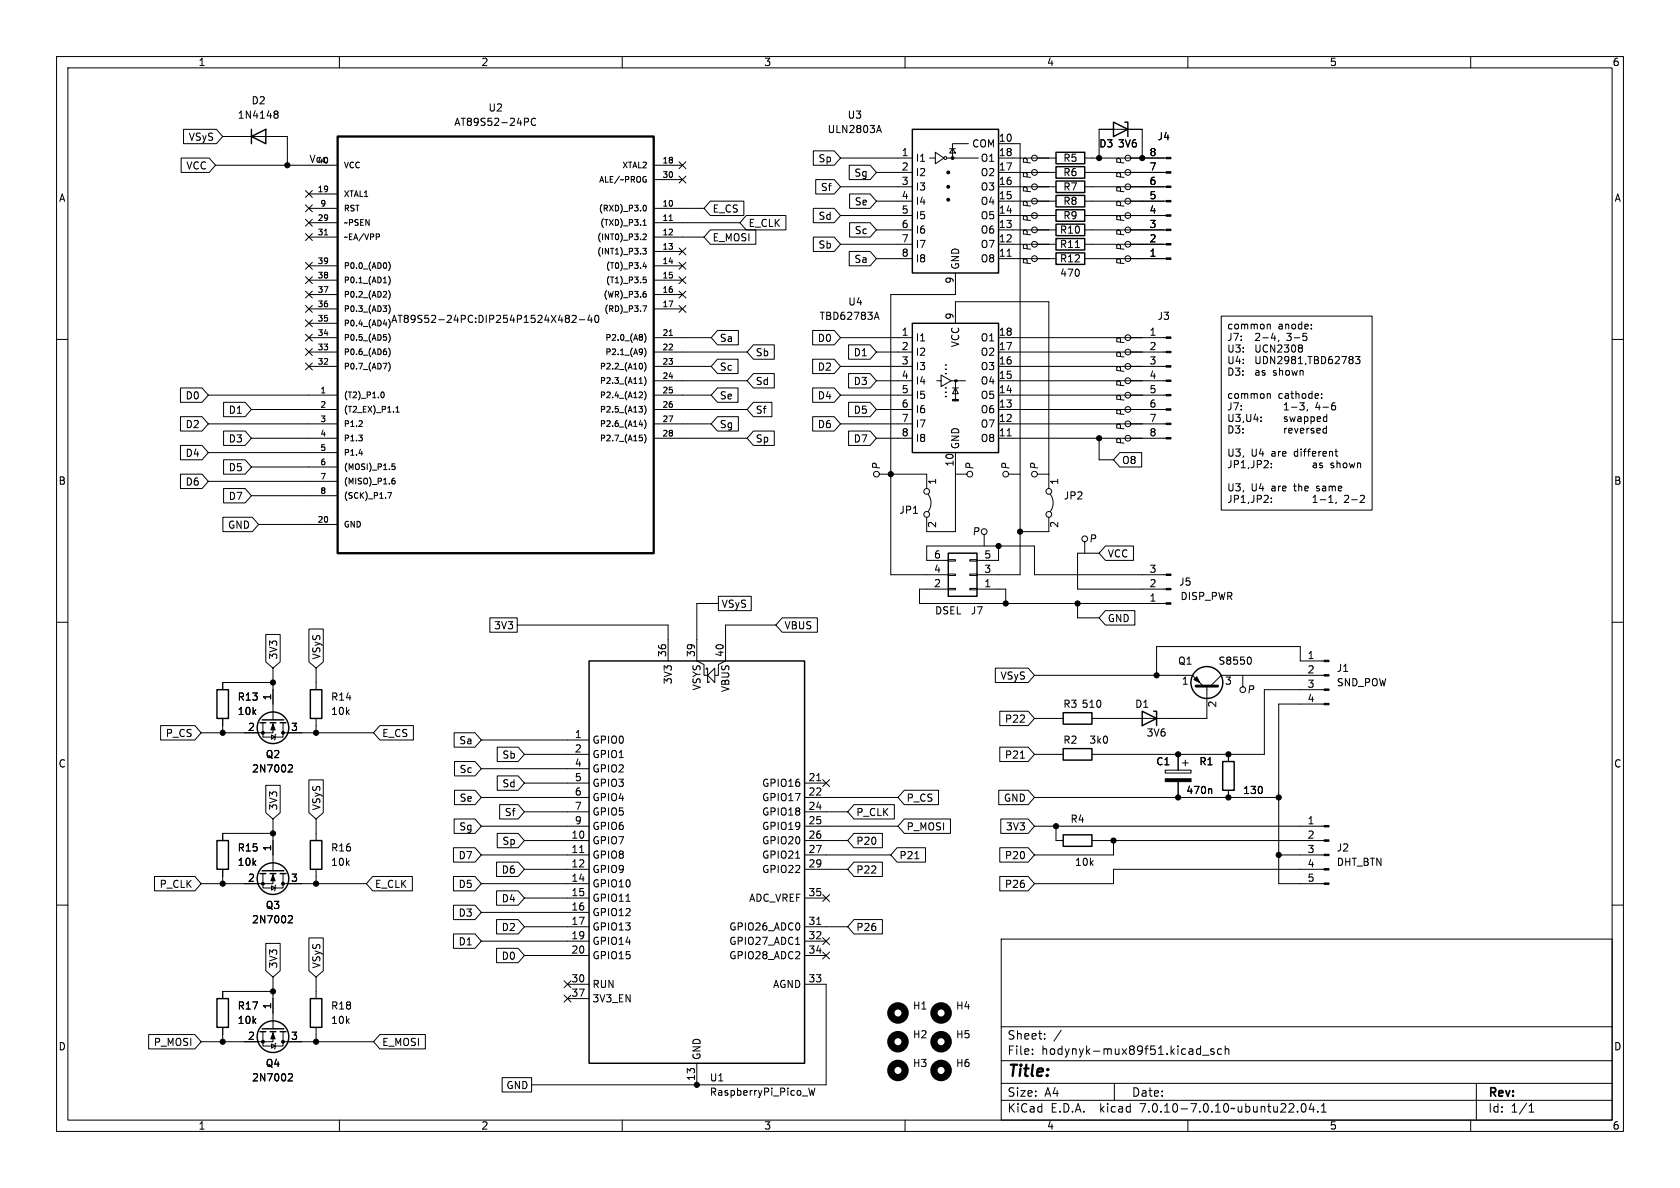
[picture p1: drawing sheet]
<svg xmlns="http://www.w3.org/2000/svg" width="297mm" height="210mm" viewBox="0 0 297 210" stroke-linecap="round" stroke-linejoin="round" font-family="sans-serif">
<g fill="none" stroke="#000" stroke-width=".18">
<path d="M10 10h277v190h-277zM12 12h273v186h-273zM48.6 19.7l.3-.1 .2 .2 .1 .1-.3 .3M60 10v2M110 10v2M160 10v2M210 10v2M260 10v2M32 27.9h5l1.1 1.3-1.1 1.3h-5zM32.4 22.9h5.9l1.1 1.2-1.1 1.3h-5.9zM38.1 29.2h21.6M39.4 24.1h11.4v5.1"/>
<path d="M48.6 20.1l.1 .1M48.7 20.2h.2M48.7 20.2h-.1M48.9 20.2l.3 .2-.1 .4-.2 .1-.3-.1M54 33.7l1.2 1.2M54 36.2l1.2 1.2M54 38.8l1.2 1.2M54.6 36.8h5.1M54.6 39.4h5.1M54.6 34.3h5.1M55.2 33.7l-1.2 1.2M55.2 36.2l-1.2 1.2"/>
<path d="M55.2 38.8l-1.2 1.2M92.7 20.9h.5l.2 .2-.1 .4-.6 .1M94.7 21a.6 .6 0 0 0-.8 .4 .6 .6 0 0 0 .6 .8l.2-.2M113.7 39.8h.6M113.7 39.1l.3-.3v1M113.8 36.4l.1-.1a.54 .54 0 0 1 .4 .5 .54 .54 0 0 1-.4 .5l-.1-.1M114.1 31.8h.2l-.1 .4M115.6 36.8h8.9M115.6 39.4h15.2M115.6 29.2h5M115.6 31.8h5M118.3 39h.6"/>
<path d="M120 31.1l1.3 1.3M120 28.6l1.3 1.2M121.3 31.1l-1.3 1.3M121.3 28.6l-1.3 1.2M125.6 35.6h5.9v2.5h-5.9l-1.1-1.3zM131.9 38.1h7v2.5h-7l-1.1-1.2zM143.8 26.7h3.7l1.1 1.2-1.1 1.3h-3.7zM143.8 36.8h3.7l1.1 1.3-1.1 1.3h-3.7zM144.2 31.7h3.3l1.1 1.3-1.1 1.3h-3.3zM148.6 27.9h12.7M148.6 33h12.7M148.6 38.1h12.7"/>
<path d="M150.1 29.2h3.7l1.1 1.3-1.1 1.3h-3.7zM150.2 39.4h3.6l1.1 1.2-1.1 1.3h-3.6zM150.2 34.3h3.6l1.1 1.3-1.1 1.2h-3.6zM154.9 30.5h6.4M154.9 35.6h6.4M155.1 23.1h.6M155.4 22.2l.4 1.2M164.3 27.9h1.1M165.4 26.9l1.5 1-1.5 1.1zM167.4 27.9h5.6M167.9 26.3h1M168.4 26.3l.5 .8h-1z"/>
<path d="M171.2 25.4h-2.8v2.5M176.5 27.9h10.2M176.5 30.5h10.2M176.5 33h10.2M176.5 35.6h10.2M176.5 38.1h10.2M176.5 25.4h3.8v76.2h-7.6M191.8 27.9h14.3M191.8 30.5h14.3M191.8 33h14.3M191.8 35.6h14.3M191.8 38.1h14.3"/>
<path d="M194.3 27.9v-5h7.6v5M10 60h2M54 46.4l1.2 1.2M54 48.9l1.2 1.2M54 59.1l1.2 1.2M54 54l1.2 1.2M54 56.5l1.2 1.3M54 41.3l1.2 1.2M54 51.5l1.2 1.2M54.6 41.9h5.1M54.6 47h5.1M54.6 49.5h5.1"/>
<path d="M54.6 52.1h5.1M54.6 54.6h5.1M54.6 59.7h5.1M54.6 57.2h5.1M55.2 46.4l-1.2 1.2M55.2 48.9l-1.2 1.2M55.2 59.1l-1.2 1.2M55.2 54l-1.2 1.2M55.2 56.5l-1.2 1.3M55.2 41.3l-1.2 1.2M55.2 51.5l-1.2 1.2M57.3 41.5h.6"/>
<path d="M67 41.5v.3M68.7 46.3a1.16 1.16 0 0 1 0 1.5M68.7 48.8a1.16 1.16 0 0 1 0 1.6M68.7 51.4a1.16 1.16 0 0 1 0 1.5M68.7 53.9a1.18 1.18 0 0 1 0 1.5M68.7 59a1.16 1.16 0 0 1 0 1.5M68.8 57.8l-.1 .2M100.2 55.7h.2l.3 .3-.3 .3M100.2 56.3h.2M100.4 56.3l.3 .2v.3l-.3 .2h-.2M101.1 55.9l.5-.2 .3 .4-.8 .9h.8M102.4 56.5h1"/>
<path d="M104.2 55.7l-.3 .9h.8M104.5 56.2v.8M105.3 55.9l.1-.2a.68 .68 0 0 1 .5 .7 .68 .68 0 0 1-.5 .6l-.1-.1-.2-.4zM113.6 43.9h.7l-.4 .4 .3 .1v.4l-.1 .1-.5-.1M113.6 54.1h.7l-.4 1M113.7 41.5l.4-.1 .2 .2-.7 .8h.7M113.9 51.9l.4 .2-.1 .3-.3 .1M113.9 46.4l-.2 .7h.6M113.9 59a1.16 1.16 0 0 1 0 1.5M114 51.5h.2M114.2 46.8v.7M114.2 49h-.5v.5l.5-.1v.5l-.1 .1-.4-.1"/>
<path d="M115.6 41.9h8.9M115.6 44.5h5M115.6 47h5M115.6 49.5h5M115.6 52.1h5M115.6 54.6h5M115.6 59.7h10.1M118.3 59.3h.6M120 46.4l1.3 1.2M120 43.8l1.3 1.3M120 51.5l1.3 1.2M120 54l1.3 1.2"/>
<path d="M120 48.9l1.3 1.2M121.3 46.4l-1.3 1.2M121.3 43.8l-1.3 1.3M121.3 51.5l-1.3 1.2M121.3 54l-1.3 1.2M121.3 48.9l-1.3 1.2M125.6 40.6h8v2.6h-8l-1.1-1.3zM126.8 58.4h3.7v2.6h-3.7l-1.1-1.3zM143.7 58.4h3.8l1.1 1.3-1.1 1.3h-3.8zM143.8 41.9h3.7l1.1 1.3-1.1 1.3h-3.7zM148.6 43.2h12.7M148.6 59.7h12.7"/>
<path d="M150.1 44.4h3.7l1.1 1.3-1.1 1.3h-3.7zM154.7 56.1h.6M154.9 40.6h6.4M154.9 45.7h6.4M155 55.2l.4 1.3M168.9 48.3v3.8h-11.4v49.5h10.1M168.9 57.2v-3.9h16.5v33.1M176.5 40.6h10.2M176.5 43.2h10.2M176.5 45.7h10.2M176.5 59.7h29.6M178 45.3h.8"/>
<path d="M190.1 43.8h.7M191.8 40.6h14.3M191.8 43.2h14.3M191.8 45.7h14.3M215.9 55.9h26.7v34.3h-26.7zM223.2 59.7h1M224.1 57.4h.4l.1 .8M225.1 58.9l-.3 .9h.7M225.4 59.4v.8M230.4 59.5l.4-.1 .2 .3-.1 .4h-.5M231.8 58v.2M231.8 57.4v.1"/>
<path d="M285 60h2M31.9 68.6h3.8l1.1 1.3-1.1 1.2h-3.8zM31.9 73.7h3.8l1.1 1.2-1.1 1.3h-3.8zM31.9 78.7h3.8l1.1 1.3-1.1 1.3h-3.8zM36.8 69.9h22.9M36.8 74.9h22.9M39.5 76.2h3.8l1.1 1.3-1.1 1.2h-3.8zM39.5 71.1h3.8l1.1 1.3-1.1 1.3h-3.8zM44.4 72.4h15.3M44.4 77.5h15.3M54 61.6l1.2 1.2M54 64.2l1.2 1.2"/>
<path d="M54.6 62.2h5.1M54.6 64.8h5.1M55.2 61.6l-1.2 1.2M55.2 64.2l-1.2 1.2M63.4 75.4h.6M64 74.5v.3M67.4 69.4l.2-.1a.54 .54 0 0 1 .3 .5 .54 .54 0 0 1-.3 .5l-.2-.1M68.7 64.1a1.16 1.16 0 0 1 0 1.5M68.7 61.5a1.16 1.16 0 0 1 0 1.6M70 72.9h.6M70 72.1l.3-.3v1.1M113 71.8h.6l-.4 .4"/>
<path d="M113 67.8h.6M113 75.1h.6M113.1 76.9h.4M113.5 69.3v.4l-.5 .6h.6M113.5 64.3l.1 .3-.1 .5M113.5 72.3l.1 .1-.1 .4M113.5 77.4l.1 .1-.1 .4M113.9 61.5a1.16 1.16 0 0 1 0 1.6M113.9 64.1a1.16 1.16 0 0 1 0 1.5M113.9 66.6a1.16 1.16 0 0 1 0 1.6M113.9 69.2a1.16 1.16 0 0 1 0 1.5M113.9 71.7a1.16 1.16 0 0 1 0 1.5"/>
<path d="M113.9 74.2a1.16 1.16 0 0 1 0 1.6M113.9 76.8a1.16 1.16 0 0 1 0 1.5M115.6 69.9h10.1M115.6 72.4h16.5M115.6 62.2h16.5M115.6 64.8h10.1M115.6 67.3h16.5M115.6 74.9h10.1M115.6 77.5h16.5M126.8 63.5h3.7v2.5h-3.7l-1.1-1.2zM126.8 73.7h3.7v2.5h-3.7l-1.1-1.3zM126.8 68.6h3.7v2.5h-3.7l-1.1-1.2z"/>
<path d="M133.2 71.1h3.3v2.6h-3.3l-1.1-1.3zM133.2 61h3.7v2.5h-3.7l-1.1-1.3zM133.2 66h3.7v2.6h-3.7l-1.1-1.3zM133.2 76.2h3.7v2.5h-3.7l-1.1-1.2zM143.7 73.7h3.8l1.1 1.2-1.1 1.3h-3.8zM143.7 68.6h3.8l1.1 1.3-1.1 1.2h-3.8zM143.7 63.5h3.8l1.1 1.3-1.1 1.2h-3.8zM148.6 69.9h12.7M148.6 64.8h12.7M148.6 74.9h12.7M150 61h3.8l1.1 1.2-1.1 1.3h-3.8zM150 76.2h3.8l1.1 1.3-1.1 1.2h-3.8z"/>
<path d="M150 71.1h3.8l1.1 1.3-1.1 1.3h-3.8zM150 66h3.8l1.1 1.3-1.1 1.3h-3.8zM154.9 72.4h6.4M154.9 62.2h6.4M154.9 67.3h6.4M154.9 77.5h6.4M165.6 67.3h.8v-1l1.7 1-1.7 1v-1M168.1 67.3h2.6M168.4 68.6h1M168.9 68.6l.5 1h-1zM168.9 67.3v3.3M176.5 69.9h29.6"/>
<path d="M176.5 72.4h29.6M176.5 62.2h29.6M176.5 64.8h29.6M176.5 67.3h29.6M176.5 74.9h29.6M176.5 77.5h29.6M178 77.1h.8M194.3 77.5v3.8h2.5M222.5 65.5l.1 .8M222.6 66.3h-.1M222.6 65.8l-.1 .1M223.2 65.5v.4l.4 .1 .1 .2-.2 .1h-.4"/>
<path d="M224.1 69.6h.4l.1 .8M226.1 60.1l-.1 .3M227.1 72.5h.7M227.3 71.4l-.2 .2M227.4 71.2v1.3M227.9 76.5h.5M228.3 72h1M228.4 75.9v.1l-.6 .1M228.9 75.7l.3 .9 .3-.9M229 61.2v.6l-.1 .3-.3 .1-.2-.2M229.5 61.2l.3 .3M229.8 61.5l-.3 .3v.2l.3 .2h.3l.2-.2v-.2l-.3-.3"/>
<path d="M229.8 61.5h.2M229.9 75.9l.1 .6h.4M230.3 61.2l-.3 .3M230.4 75.8l.1 .2-.6 .1M230.6 71.2l-.5 .5 .4 .1v.5l-.2 .2-.5-.2M230.6 73.7v1.2M230.6 73.7h.4l.2 .2-.1 .6h-.5M231 75.7v.9M231.2 72.4l-.2 .2M231.4 75.7l-.4 .3M231.8 73.7h.3l.3 .2-.1 .6h-.5M231.8 73.7v1.2"/>
<path d="M232.3 75.8l-.3-.1-.2 .2v.2l.5 .1v.3h-.5M232.8 76.1l.6-.1-.1-.2-.3-.1-.2 .2 .1 .6h.4M232.9 74.1l.6-.1-.1-.3h-.4l-.1 .1v.7h.5M233.6 69.6v.2M233.6 70.3v.1M234.5 75.8l-.4-.1-.2 .3 .1 .5h.5M234.5 75.3v1.3M234.6 73.7h-.4l-.3 .2 .2 .6h.5M234.6 73.2v1.3M235.5 71.7h.4l.2 .2-.1 .5h-.5M236 71.2l-.4 .1M236 79.8h.5"/>
<path d="M236.2 79.4v1.1l.3 .1M237.2 63h.9l-.6 1.3M238.7 63.6l-.2-.3 .2-.3 .4 .1 .1 .2-.2 .3M238.7 63.6l-.2 .2v.4l.2 .1 .4-.1 .1-.2v-.2l-.2-.2M238.7 63.6h.3M239.6 63h.8l-.4 .5 .4 .1v.6l-.2 .1-.6-.1M31.9 83.8h3.8l1.1 1.3-1.1 1.3h-3.8zM36.8 80h22.9M36.8 85.1h22.9M39.4 91.4h5.2l1.1 1.3-1.1 1.3h-5.2zM39.5 86.4h3.8l1.1 1.2-1.1 1.3h-3.8zM39.5 81.3h3.8l1.1 1.3-1.1 1.2h-3.8z"/>
<path d="M44.4 82.6h15.3M44.4 87.6h15.3M45.7 92.7h14M63.5 80.1h.6M68.5 87.1h.7l-.4 1M69.3 82h.5M69.3 82.4h.4l.2 .2-.1 .4h-.5M69.4 85l.3-.1 .2 .2-.1 .4h-.4M69.8 84.5l-.3 .1-.2 .2M155.4 83.8h8.4v2.6M164.1 87.4a2.54 2.54 0 0 1 0 3M167.6 98.9h1.3v.3h-1.3z"/>
<path d="M167.6 99.1h-3.8v-2.6h19.1v5.1h23.2M168.9 80v14h-5.1v-2.6M168.9 83.8h2M171.4 98.9h1.3v.3h-1.3zM174 94.5v2M176.5 96.5v2.6h-3.8M178.3 83.8h2M183.4 83.8h2M185.4 91.4v2.6h-5.1M185.7 87.4a2.54 2.54 0 0 1 0 3M191.8 95.8v2M194.3 97.8h-3.8v6.3h15.6"/>
<path d="M195.4 96.5h5v2.6h-5l-1.1-1.3zM198 80h3.8v2.6h-3.8l-1.2-1.3zM232.1 88.8h.8M232.1 87.9l.4-.3v1.2M232.2 81.9h.5v.8M232.7 82.1l-.4 .1-.2 .2 .2 .3 .4-.1M233.4 88.3h1M233.8 81.9l-.3-.1-.2 .2v.2l.5 .1v.3h-.5M234.9 88.8h.7M235.2 87.7l-.3 .2M235.3 87.6v1.2M236.2 88.8l-.1 .2"/>
<path d="M240.5 87.6h.5l.2 .3-.8 .9h.8M10 110h2M47 112.2h2.5v4.8l-1.2 1.1-1.3-1.1zM48.3 118.1v9.2M54.6 111.2h2.6v5.8l-1.3 1.1-1.3-1.1zM55.9 118.1v3.8M86.6 109.2h4.8v2.6h-4.8zM91.4 110.5h26.7v6.3M124.8 118.4v-.3h.3v2.6h.2v-.3M125.1 119.4l1.3-1.3v2.6zM127 106.7h-3.8v10.1l1.3 .7v1.9h.6M127 105.4h5.8v2.6h-5.8z"/>
<path d="M137.2 110.5h-8.9v6.3l-1.3 .7v1.9h-.6M138.3 109.2h6.2v2.6h-6.2l-1.1-1.3zM167.6 101.5h1.3v.2h-1.3zM167.6 104h1.3v.3h-1.3zM167.6 104.1h-5v2.6h43.5M171.4 101.5h1.3v.2h-1.3zM171.4 104h1.3v.3h-1.3zM172.7 104.1h5.1v2.6M176 118.1h5.8l1.1 1.3-1.1 1.3h-5.8zM182.9 119.4h27.9l1.9 1.9M190.5 106.7v2.5h3.8M195.4 107.9h5.2v2.6h-5.2l-1.1-1.3z"/>
<path d="M219.7 119.4v2M220.9 116.1a.79 .79 0 0 1 0 1.3M234.1 119.4h-18.2l-1.9 1.9M234.1 116.8h-4.2v-2.5h-25.4v5.1M285 110h2M28.4 128.3h6l1.2 1.2-1.2 1.3h-6zM39.4 127v2.5M46.5 127.8v2.5h3.5v-2.5M47 138.8h2.5v4.9l-1.2 1.1-1.3-1.1zM48 129.9l.6 .4-.6 .4zM48.3 127.8v1.7h-12.7M48.3 120.7h-8.9v1.2"/>
<path d="M48.8 129.8l-.2 .1v.8l-.1 .1M50 129.5h16M51.2 135.2l.4 .1 .1 .3-.8 .9h.8M54.6 137.9h2.6v5.8l-1.3 1.1-1.3-1.1zM55.9 127v2.5M67.2 128.3h5.9v2.5h-5.9l-1.2-1.3zM80.3 129.5h3.7l1.1 1.3-1.1 1.3h-3.7zM80.3 134.6h3.7l1.1 1.3-1.1 1.3h-3.7zM80.3 139.7h3.7l1.1 1.3-1.1 1.2h-3.7zM85.1 130.8h19M85.1 135.9h19M87.9 132.1h3.7l1.1 1.3-1.1 1.2h-3.7z"/>
<path d="M87.9 137.2h3.7l1.1 1.2-1.1 1.3h-3.7zM92.7 133.4h11.4M92.7 138.4h11.4M142.2 138.4h3.8M144.4 138h.7M145.4 137.8l1.3 1.2M146.7 137.8l-1.3 1.2M159.9 139.7h6v2.5h-6l-1.2-1.2zM176.6 139.7h5.2l1.1 1.3-1.1 1.2h-5.2zM176.7 132.1h5.1l1.1 1.3-1.1 1.2h-5.1zM176.7 125.7h5.1l1.1 1.3-1.1 1.3h-5.1zM180.4 134h.7"/>
<path d="M182.9 133.4h5.1M182.9 127h5.1M206 136.1h4.6v.6h-4.6zM208.3 133.4v2.7M208.3 138.2v2.8M209 134.9h1.1M209.5 134.4v1M213.4 121.3v5.7h-20.4M214 139.4l.2 .2v.7M217.2 133.4v1.2M217.2 139.7v1.3M234.1 124.5h-8v31.7h8"/>
<path d="M234.1 121.9h-10.6v11.5h-30.5M10 160h2M27.3 154.9h7.1l1.2 1.3-1.2 1.3h-7.1zM39.4 153.7v2.5M46.5 154.4v2.6h3.5v-2.6M48 156.6l.6 .4-.6 .4zM48.3 154.4v1.8h-12.7M48.3 147.3h-8.9v1.3M48.3 144.8v9.1M48.8 156.5l-.2 .1v.8l-.1 .1M50 156.2h14.8M55.9 144.8v3.8"/>
<path d="M55.9 153.7v2.5M65.9 154.9h7v2.6h-7l-1.1-1.3zM80.2 154.9h3.8l1.1 1.3-1.1 1.3h-3.8zM80.2 149.9h3.8l1.1 1.2-1.1 1.3h-3.8zM80.3 144.8h3.7l1.1 1.3-1.1 1.2h-3.7zM85.1 151.1h19M85.1 156.2h19M85.1 141h19M85.1 146.1h19M87.8 157.5h3.8l1.1 1.3-1.1 1.2h-3.8zM87.8 152.4h3.8l1.1 1.3-1.1 1.2h-3.8zM87.9 147.3h3.7l1.1 1.3-1.1 1.3h-3.7z"/>
<path d="M88.3 142.2h3.3l1.1 1.3-1.1 1.3h-3.3zM92.7 148.6h11.4M92.7 153.7h11.4M92.7 158.8h11.4M92.7 143.5h11.4M102.5 150.7h.7M110.7 159.3h.7M140.7 151.7h.7M142.2 148.6h7.7M142.2 151.1h15.3M142.2 153.7h7.7M142.2 158.8h3.8"/>
<path d="M142.2 141h16.5M142.2 143.5h7.7M142.2 146.1h16.5M145.4 158.1l1.3 1.3M146.7 158.1l-1.3 1.3M151 152.4h5v2.5h-5l-1.1-1.2zM151 147.3h5v2.6h-5l-1.1-1.3zM151 142.2h7.1v2.6h-7.1l-1.1-1.3zM158.6 149.9h5v2.5h-5l-1.1-1.3zM159.9 144.8h8.1v2.5h-8.1l-1.2-1.2zM161.7 151.8h.8M176.7 154.9h5.1l1.1 1.3-1.1 1.3h-5.1z"/>
<path d="M176.7 149.9h5.1l1.1 1.2-1.1 1.3h-5.1zM176.9 144.8h4.9l1.1 1.3-1.1 1.2h-4.9zM182.9 141h43.2M182.9 146.1h51.2M186.7 146.1v2.5h1.3M193 148.6h41.1M196.8 148.6v2.5h-13.9M226.1 151.1h8M234.1 153.7h-37.3v2.5h-13.9M285 160h2M47 166.8h2.5v4.8l-1.2 1.1-1.3-1.1zM48.3 175.3h-8.9v1.2"/>
<path d="M48.3 172.7v9.2M51.2 161.9h.4l.1 .3-.8 .9h.8M54.6 165.8h2.6v5.8l-1.3 1.1-1.3-1.1zM55.9 172.7v3.8M80.2 165.1h3.8l1.1 1.3-1.1 1.2h-3.8zM80.2 160h3.8l1.1 1.3-1.1 1.3h-3.8zM85.1 161.3h19M85.1 166.4h19M87.8 167.6h3.8l1.1 1.3-1.1 1.3h-3.8zM87.8 162.6h3.8l1.1 1.2-1.1 1.3h-3.8zM92.7 163.8h11.4M92.7 168.9h11.4"/>
<path d="M99.7 173.4l1.2 1.2M99.7 175.9l1.2 1.2M100.3 174h3.8M100.3 176.5h3.8M100.9 173.4l-1.2 1.2M100.9 175.9l-1.2 1.2M140.7 166.9h.7M142.2 163.8h7.7M142.2 166.4h3.8M142.2 168.9h3.8M142.2 174h3.8v17.8h-52M144.4 163.4h.7"/>
<path d="M145.4 168.3l1.3 1.2M145.4 165.8l1.3 1.2M146.7 168.3l-1.3 1.2M146.7 165.8l-1.3 1.2M151 162.6h5v2.5h-5l-1.1-1.3zM177 166h108v32h-108zM26.3 182.9h8.1l1.2 1.3-1.2 1.2h-8.1zM39.4 181.6v2.6M46.5 182.4v2.5h3.5v-2.5M48 184.5l.6 .4-.6 .4zM48.3 182.4v1.8h-12.7M48.8 184.4l-.2 .1v.8l-.1 .1"/>
<path d="M50 184.2h16M51.2 189.8l.4 .1 .1 .3-.8 .9h.8M55.9 181.6v2.6M60 198v2M67.2 182.9h8v2.5h-8l-1.2-1.2zM88.8 190.5h5.2v2.5h-5.2zM110 198v2M123.2 188v3.8M143 192.3l.3 1.3 .2-.9 .3 .9 .3-1.3M160 198v2M177 194.5h108M177 191.5h108"/>
<path d="M177 187.5h108M177 181.5h108M182.5 186.3v.1M182.5 185.5v.1M184.7 183.6v.1M184.7 182.8v.1M187.6 182.1l-1.3 2M197 191.5v3M210 198v2M212.1 185.4l.1 .1M212.2 184.9v1.5M212.2 186.3l-.1 .1"/>
<path d="M212.6 186.5h1.1M214.6 185.5l-.4-.1-.2 .2 .1 .2 .5 .2v.3h-.6M216 185.5l-.5-.1-.3 .3v.4l.2 .2h.6M216.6 185.5l.2-.1 .4 .1v.9M216.6 184.9v1.5M229.4 196.5v.1M230.2 195.2l.2-.1a.81 .81 0 0 1 .6 .6 .81 .81 0 0 1-.3 .8l-.2 .1a.81 .81 0 0 1-.3-1.4zM231.8 195l-.3 1.1h.9M232.2 195.6v1M233 196.5v.1M233.6 196.6h.9M233.6 195.5l.4-.4v1.5"/>
<path d="M260 198v2M261 191.5v6.5M270.3 196.6h.9M270.3 195.5l.4-.4v1.5"/>
<circle cx="167.1" cy="27.9" r=".25"/>
<circle cx="182.9" cy="30.5" r=".51"/>
<circle cx="182.9" cy="27.9" r=".51"/>
<circle cx="182.9" cy="35.6" r=".51"/>
<circle cx="182.9" cy="33" r=".51"/>
<circle cx="182.9" cy="38.1" r=".51"/>
<circle cx="199.4" cy="30.5" r=".51"/>
<circle cx="199.4" cy="33" r=".51"/>
<circle cx="199.4" cy="35.6" r=".51"/>
<circle cx="199.4" cy="38.1" r=".51"/>
<circle cx="199.4" cy="27.9" r=".51"/>
<circle cx="182.9" cy="43.2" r=".51"/>
<circle cx="182.9" cy="40.6" r=".51"/>
<circle cx="182.9" cy="45.7" r=".51"/>
<circle cx="199.4" cy="40.6" r=".51"/>
<circle cx="199.4" cy="43.2" r=".51"/>
<circle cx="199.4" cy="59.7" r=".51"/>
<circle cx="199.4" cy="45.7" r=".51"/>
<circle cx="199.4" cy="64.8" r=".51"/>
<circle cx="199.4" cy="69.9" r=".51"/>
<circle cx="199.4" cy="62.2" r=".51"/>
<circle cx="199.4" cy="74.9" r=".51"/>
<circle cx="199.4" cy="67.3" r=".51"/>
<circle cx="199.4" cy="77.5" r=".51"/>
<circle cx="199.4" cy="72.4" r=".51"/>
<circle cx="154.9" cy="83.8" r=".51"/>
<circle cx="163.8" cy="90.9" r=".51"/>
<circle cx="163.8" cy="86.9" r=".51"/>
<circle cx="171.5" cy="83.8" r=".51"/>
<circle cx="174" cy="94" r=".51"/>
<circle cx="177.8" cy="83.8" r=".51"/>
<circle cx="182.9" cy="83.8" r=".51"/>
<circle cx="185.4" cy="90.9" r=".51"/>
<circle cx="185.4" cy="86.9" r=".51"/>
<circle cx="191.8" cy="95.3" r=".51"/>
<circle cx="219.7" cy="121.9" r=".51"/>
</g>
<path d="M211.5 121.3h3.8z" fill="#000" stroke="#000" stroke-width=".51"/>
<g fill="#000" stroke="#000" stroke-width=".18">
<path d="M206.1 27.8h.9v.3h-.9zM206.1 30.4h.9v.2h-.9zM206.1 32.9h.9v.2h-.9zM206.1 35.4h.9v.3h-.9zM206.1 38h.9v.2h-.9zM206.1 40.5h.9v.3h-.9zM206.1 43.1h.9v.2h-.9zM206.1 45.6h.9v.2h-.9zM206.1 59.6h.9v.2h-.9zM168.4 70.6h1v.3h-1zM206.1 77.3h.9v.3h-.9zM206.1 74.8h.9v.3h-.9z"/>
<path d="M206.1 72.3h.9v.2h-.9zM206.1 69.7h.9v.3h-.9zM206.1 67.2h.9v.2h-.9zM206.1 64.6h.9v.3h-.9zM206.1 62.1h.9v.3h-.9zM206.1 101.5h.9v.2h-.9zM206.1 104h.9v.3h-.9zM206.1 106.6h.9v.2h-.9zM234.1 119.3h.8v.2h-.8zM234.1 116.7h.8v.3h-.8zM48.3 128l.3 1h-.7zM206 137.7h4.6v.5h-4.6z"/>
<path d="M211.1 120.1l.5-.5 .5 1.1zM234.1 124.3h.8v.3h-.8zM234.1 121.8h.8v.2h-.8zM48.3 154.7l.3 1h-.7zM234.1 156.1h.8v.2h-.8zM234.1 153.5h.8v.3h-.8zM234.1 151h.8v.3h-.8zM234.1 148.5h.8v.2h-.8zM234.1 145.9h.8v.3h-.8zM48.3 182.6l.3 1h-.7z"/>
<circle cx="50.8" cy="29.2" r=".46"/>
<circle cx="167.6" cy="35.3" r=".25"/>
<circle cx="167.6" cy="33" r=".25"/>
<circle cx="167.6" cy="30.5" r=".25"/>
<circle cx="168.4" cy="27.9" r=".25"/>
<circle cx="194.3" cy="27.9" r=".46"/>
<circle cx="201.9" cy="27.9" r=".46"/>
<circle cx="194.3" cy="77.5" r=".46"/>
<circle cx="157.5" cy="83.8" r=".46"/>
<circle cx="176.5" cy="96.5" r=".46"/>
<circle cx="180.3" cy="94" r=".46"/>
<circle cx="177.8" cy="106.7" r=".46"/>
<circle cx="190.5" cy="106.7" r=".46"/>
<circle cx="204.5" cy="119.4" r=".46"/>
<circle cx="39.4" cy="129.5" r=".46"/>
<circle cx="46.5" cy="129.5" r=".25"/>
<circle cx="48.3" cy="120.7" r=".46"/>
<circle cx="50" cy="129.5" r=".25"/>
<circle cx="55.9" cy="129.5" r=".46"/>
<circle cx="208.3" cy="133.4" r=".46"/>
<circle cx="217.2" cy="133.4" r=".46"/>
<circle cx="39.4" cy="156.2" r=".46"/>
<circle cx="46.5" cy="156.2" r=".25"/>
<circle cx="48.3" cy="147.3" r=".46"/>
<circle cx="50" cy="156.2" r=".25"/>
<circle cx="55.9" cy="156.2" r=".46"/>
<circle cx="186.7" cy="146.1" r=".46"/>
<circle cx="196.8" cy="148.6" r=".46"/>
<circle cx="208.3" cy="141" r=".46"/>
<circle cx="217.2" cy="141" r=".46"/>
<circle cx="226.1" cy="151.1" r=".46"/>
<circle cx="226.1" cy="141" r=".46"/>
<circle cx="48.3" cy="175.3" r=".46"/>
<circle cx="39.4" cy="184.2" r=".46"/>
<circle cx="46.5" cy="184.1" r=".25"/>
<circle cx="50" cy="184.1" r=".25"/>
<circle cx="55.9" cy="184.2" r=".46"/>
<circle cx="123.2" cy="191.8" r=".46"/>
</g>
<g fill="none" stroke="#000" stroke-width=".25">
<path d="M44.4 24.1l2.6-1.2v2.5zM44.4 22.9v2.5M161.3 22.9h15.2v25.4h-15.2zM186.7 39.6h5.1v2.1h-5.1zM186.7 34.5h5.1v2.1h-5.1zM186.7 32h5.1v2h-5.1zM186.7 37.1h5.1v2h-5.1zM186.7 26.9h5.1v2.1h-5.1zM186.7 29.5h5.1v2h-5.1zM196.8 21.6l2.6 1.3-2.6 1.2zM198.9 21.6h.5v2.5M161.3 57.2h15.2v22.8h-15.2z"/>
<path d="M186.7 44.7h5.1v2h-5.1zM186.7 42.2h5.1v2h-5.1zM167.1 70.1h.1M167.1 69.3h.1M167.1 68.6h.1M167.1 66h.1M167.1 65.3h.1M167.1 64.5h.1M167.6 97.8h5.1v7.6h-5.1zM104.1 116.8h38.1v71.2h-38.1zM38.4 121.9h2v5.1h-2zM46 127.8h1"/>
<path d="M46.4 127.3h3.8M47.8 127.8h1M49.5 127.8h1M54.9 121.9h2v5.1h-2zM188 126h5v2h-5zM188 132.3h5v2.1h-5zM201.9 125.7l2.6 1.3-2.6 1.3zM204 125.7h.5v2.6M216.2 134.6h2v5.1h-2zM38.4 148.6h2v5.1h-2zM46 154.4h1M46.4 153.9h3.8"/>
<path d="M47.8 154.4h1M49.5 154.4h1M54.9 148.6h2v5.1h-2zM188 147.6h5v2h-5zM38.4 176.5h2v5.1h-2zM54.9 176.5h2v5.1h-2zM46 182.4h1M46.4 181.9h3.8M47.8 182.4h1M49.5 182.4h1"/>
<circle cx="48.3" cy="128.7" r="2.79"/>
<circle cx="213.4" cy="120.6" r="2.82"/>
<circle cx="48.3" cy="155.3" r="2.79"/>
<circle cx="48.3" cy="183.3" r="2.79"/>
</g>
<g fill="none" stroke="#000" stroke-width="1.3">
<circle cx="158.7" cy="179.1" r="1.27"/>
<circle cx="166.4" cy="179.1" r="1.27"/>
<circle cx="158.7" cy="189.2" r="1.27"/>
<circle cx="158.7" cy="184.1" r="1.27"/>
<circle cx="166.4" cy="189.2" r="1.27"/>
<circle cx="166.4" cy="184.1" r="1.27"/>
</g>
<path d="M59.7 24.1h55.9v73.7h-55.9z" fill="none" stroke="#000" stroke-width=".41"/>
<circle cx="168.9" cy="67.3" r=".25" fill="#000"/>
<text font-size="2.8" x="178" y="190.9">Title:</text>
<g font-size="2.1">
<text x="178" y="184">Sheet:</text>
<text x="178" y="186.7">File:</text>
<text x="184.1" y="186.7">hodynyk-mux89f51.kicad_sch</text>
<text x="178" y="196.9">KiCad</text>
<text x="178" y="194.1">Size:</text>
<text x="184.7" y="194.1">A4</text>
<text x="185.7" y="196.9">E.D.A.</text>
<text x="194.6" y="196.9">kicad</text>
<text x="200" y="194.1">Date:</text>
<text x="201.8" y="196.9">7.0.10-7.0.10~ubuntu22.04.1</text>
<text x="263" y="194.3">Rev:</text>
<text x="263" y="196.9">Id:</text>
<text x="267.1" y="196.9">1/1</text>
</g>
<g font-size="1.8">
<text x="35" y="11.9">1</text>
<text x="85" y="11.9">2</text>
<text x="135" y="11.9">3</text>
<text x="185" y="11.9">4</text>
<text x="235" y="11.9">5</text>
<text x="285" y="11.9">6</text>
<text x="41.9" y="21.2">1N4148</text>
<text x="44.4" y="18.6">D2</text>
<text x="80.2" y="22.5">AT89S52-24PC</text>
<text x="86.3" y="19.9">U2</text>
<text x="146.2" y="23.7">ULN2803A</text>
<text x="149.8" y="21.2">U3</text>
<text x="33.3" y="25.1">VSyS</text>
<text x="54.6" y="28.9">Vcc</text>
<text x="144.6" y="28.9">Sp</text>
<text x="159.3" y="27.7">1</text>
<text x="161.8" y="28.8">I1</text>
<text x="171.8" y="26.3">COM</text>
<text x="173.3" y="28.8">O1</text>
<text x="176.5" y="25.1">10</text>
<text x="176.5" y="27.7">18</text>
<text x="182.5" y="29.2" transform="rotate(-90 182.5 29.2)">P</text>
<text x="187.9" y="28.8">R5</text>
<text x="194.2" y="26.3">D3</text>
<text x="197.5" y="26.3">3V6</text>
<text x="199" y="29.2" transform="rotate(-90 199 29.2)">P</text>
<text x="203.1" y="27.7">8</text>
<text x="204.5" y="25">J4</text>
<text x="10.3" y="35.9">A</text>
<text x="32.8" y="30.2">VCC</text>
<text x="145" y="34">Sf</text>
<text x="150.9" y="31.4">Sg</text>
<text x="159.3" y="30.2">2</text>
<text x="159.3" y="32.8">3</text>
<text x="159.3" y="35.3">4</text>
<text x="161.8" y="31.3">I2</text>
<text x="161.8" y="33.9">I3</text>
<text x="173.3" y="33.9">O3</text>
<text x="173.3" y="31.3">O2</text>
<text x="176.5" y="35.3">15</text>
<text x="176.5" y="32.8">16</text>
<text x="176.5" y="30.2">17</text>
<text x="182.5" y="34.3" transform="rotate(-90 182.5 34.3)">P</text>
<text x="182.5" y="31.8" transform="rotate(-90 182.5 31.8)">P</text>
<text x="187.9" y="33.9">R7</text>
<text x="187.9" y="31.3">R6</text>
<text x="199" y="34.3" transform="rotate(-90 199 34.3)">P</text>
<text x="199" y="31.8" transform="rotate(-90 199 31.8)">P</text>
<text x="203.1" y="35.3">5</text>
<text x="203.1" y="32.8">6</text>
<text x="203.1" y="30.2">7</text>
<text x="285.3" y="35.9">A</text>
<text x="125.9" y="37.8">E_CS</text>
<text x="132.2" y="40.3">E_CLK</text>
<text x="144.6" y="39.1">Sd</text>
<text x="151" y="41.6">Sc</text>
<text x="151" y="36.5">Se</text>
<text x="159.3" y="37.8">5</text>
<text x="159.3" y="40.4">6</text>
<text x="161.8" y="36.4">I4</text>
<text x="161.8" y="39">I5</text>
<text x="161.8" y="41.5">I6</text>
<text x="173.3" y="41.5">O6</text>
<text x="173.3" y="39">O5</text>
<text x="173.3" y="36.4">O4</text>
<text x="176.5" y="40.4">13</text>
<text x="176.5" y="37.8">14</text>
<text x="182.5" y="41.9" transform="rotate(-90 182.5 41.9)">P</text>
<text x="182.5" y="39.4" transform="rotate(-90 182.5 39.4)">P</text>
<text x="182.5" y="36.8" transform="rotate(-90 182.5 36.8)">P</text>
<text x="187.3" y="41.5">R10</text>
<text x="187.9" y="36.4">R8</text>
<text x="187.9" y="39">R9</text>
<text x="199" y="41.9" transform="rotate(-90 199 41.9)">P</text>
<text x="199" y="39.4" transform="rotate(-90 199 39.4)">P</text>
<text x="199" y="36.8" transform="rotate(-90 199 36.8)">P</text>
<text x="203.1" y="40.4">3</text>
<text x="203.1" y="37.8">4</text>
<text x="125.9" y="42.9">E_MOSI</text>
<text x="144.6" y="44.1">Sb</text>
<text x="150.9" y="46.7">Sa</text>
<text x="159.3" y="42.9">7</text>
<text x="159.3" y="45.5">8</text>
<text x="161.8" y="44">I7</text>
<text x="161.8" y="46.6">I8</text>
<text x="169.8" y="47.8" transform="rotate(-90 169.8 47.8)">GND</text>
<text x="173.3" y="46.6">O8</text>
<text x="173.3" y="44">O7</text>
<text x="176.5" y="45.5">11</text>
<text x="176.5" y="42.9">12</text>
<text x="182.5" y="47" transform="rotate(-90 182.5 47)">P</text>
<text x="182.5" y="44.5" transform="rotate(-90 182.5 44.5)">P</text>
<text x="187.3" y="46.6">R12</text>
<text x="187.3" y="44">R11</text>
<text x="199" y="47" transform="rotate(-90 199 47)">P</text>
<text x="199" y="44.5" transform="rotate(-90 199 44.5)">P</text>
<text x="203.1" y="45.5">1</text>
<text x="203.1" y="42.9">2</text>
<text x="168.7" y="50.2" transform="rotate(-90 168.7 50.2)">9</text>
<text x="187.3" y="49.1">470</text>
<text x="69.1" y="57.3">AT89S52-24PC:DIP254P1524X482-40</text>
<text x="144.8" y="56.7">TBD62783A</text>
<text x="149.9" y="54.2">U4</text>
<text x="159.3" y="59.4">1</text>
<text x="168.7" y="56.6" transform="rotate(-90 168.7 56.6)">9</text>
<text x="176.5" y="59.4">18</text>
<text x="203.1" y="59.4">1</text>
<text x="204.5" y="56.7">J3</text>
<text x="216.9" y="58.6">common</text>
<text x="225.9" y="58.6">anode:</text>
<text x="127.2" y="65.7">Sc</text>
<text x="127.2" y="60.6">Sa</text>
<text x="133.5" y="63.2">Sb</text>
<text x="144.5" y="65.7">D2</text>
<text x="144.5" y="60.6">D0</text>
<text x="150.8" y="63.2">D1</text>
<text x="159.3" y="62">2</text>
<text x="159.3" y="64.5">3</text>
<text x="161.8" y="60.6">I1</text>
<text x="161.8" y="63.1">I2</text>
<text x="161.8" y="65.6">I3</text>
<text x="169.8" y="61.5" transform="rotate(-90 169.8 61.5)">VCC</text>
<text x="173.3" y="65.6">O3</text>
<text x="173.3" y="63.1">O2</text>
<text x="173.3" y="60.6">O1</text>
<text x="176.5" y="64.5">16</text>
<text x="176.5" y="62">17</text>
<text x="199" y="63.5" transform="rotate(-90 199 63.5)">P</text>
<text x="199" y="61" transform="rotate(-90 199 61)">P</text>
<text x="203.1" y="62">2</text>
<text x="203.1" y="64.5">3</text>
<text x="216.9" y="60.6">J7: 2-4,</text>
<text x="216.9" y="62.6">U3: UCN2308</text>
<text x="216.9" y="64.7">U4: UDN2981,TBD62783</text>
<text x="227.4" y="60.6">3-5</text>
<text x="32.7" y="70.8">D0</text>
<text x="127.2" y="70.8">Se</text>
<text x="133.5" y="68.3">Sd</text>
<text x="144.5" y="70.8">D4</text>
<text x="150.8" y="68.3">D3</text>
<text x="159.3" y="67.1">4</text>
<text x="159.3" y="69.6">5</text>
<text x="161.8" y="68.2">I4</text>
<text x="161.8" y="70.7">I5</text>
<text x="173.3" y="70.7">O5</text>
<text x="173.3" y="68.2">O4</text>
<text x="176.5" y="69.6">14</text>
<text x="176.5" y="67.1">15</text>
<text x="199" y="71.1" transform="rotate(-90 199 71.1)">P</text>
<text x="199" y="68.6" transform="rotate(-90 199 68.6)">P</text>
<text x="199" y="66" transform="rotate(-90 199 66)">P</text>
<text x="203.1" y="67.1">4</text>
<text x="203.1" y="69.6">5</text>
<text x="216.9" y="66.7">D3: as</text>
<text x="216.9" y="70.8">common</text>
<text x="225" y="66.7">shown</text>
<text x="225.9" y="70.8">cathode:</text>
<text x="32.7" y="75.9">D2</text>
<text x="40.3" y="73.3">D1</text>
<text x="127.2" y="75.9">Sg</text>
<text x="133.5" y="73.3">Sf</text>
<text x="144.5" y="75.9">D6</text>
<text x="150.8" y="73.3">D5</text>
<text x="159.3" y="72.1">6</text>
<text x="159.3" y="74.7">7</text>
<text x="159.3" y="77.2">8</text>
<text x="161.8" y="73.3">I6</text>
<text x="161.8" y="75.8">I7</text>
<text x="173.3" y="75.8">O7</text>
<text x="173.3" y="73.3">O6</text>
<text x="176.5" y="77.2">11</text>
<text x="176.5" y="74.7">12</text>
<text x="176.5" y="72.1">13</text>
<text x="199" y="76.2" transform="rotate(-90 199 76.2)">P</text>
<text x="199" y="73.7" transform="rotate(-90 199 73.7)">P</text>
<text x="203.1" y="72.1">6</text>
<text x="203.1" y="74.7">7</text>
<text x="203.1" y="77.2">8</text>
<text x="216.9" y="72.9">J7: 1-3,</text>
<text x="216.9" y="74.9">U3,U4: swapped</text>
<text x="216.9" y="77">D3: reversed</text>
<text x="232.5" y="72.9">4-6</text>
<text x="32.7" y="81">D4</text>
<text x="40.3" y="83.5">D5</text>
<text x="40.3" y="78.4">D3</text>
<text x="133.5" y="78.4">Sp</text>
<text x="150.8" y="78.4">D7</text>
<text x="155.8" y="83.1" transform="rotate(-90 155.8 83.1)">P</text>
<text x="161.8" y="78.3">I8</text>
<text x="168.7" y="82.6" transform="rotate(-90 168.7 82.6)">10</text>
<text x="169.8" y="79.5" transform="rotate(-90 169.8 79.5)">GND</text>
<text x="172.3" y="83.1" transform="rotate(-90 172.3 83.1)">P</text>
<text x="173.3" y="78.3">O8</text>
<text x="178.7" y="83.1" transform="rotate(-90 178.7 83.1)">P</text>
<text x="183.7" y="83.1" transform="rotate(-90 183.7 83.1)">P</text>
<text x="198.3" y="82.2">O8</text>
<text x="199" y="78.7" transform="rotate(-90 199 78.7)">P</text>
<text x="216.9" y="81.1">U3,</text>
<text x="216.9" y="83.1">JP1,JP2: as</text>
<text x="221.2" y="81.1">U4</text>
<text x="224.9" y="81.1">are</text>
<text x="229.1" y="81.1">different</text>
<text x="235.1" y="83.1">shown</text>
<text x="10.3" y="85.9">B</text>
<text x="32.7" y="86">D6</text>
<text x="40.3" y="88.6">D7</text>
<text x="165.8" y="85.8" transform="rotate(-90 165.8 85.8)">1</text>
<text x="187.4" y="85.8" transform="rotate(-90 187.4 85.8)">1</text>
<text x="188" y="88.5">JP2</text>
<text x="216.9" y="87.2">U3,</text>
<text x="216.9" y="89.2">JP1,JP2: 1-1,</text>
<text x="221.2" y="87.2">U4</text>
<text x="224.9" y="87.2">are</text>
<text x="229.1" y="87.2">the</text>
<text x="233.2" y="87.2">same</text>
<text x="237.6" y="89.2">2-2</text>
<text x="285.3" y="85.9">B</text>
<text x="40.2" y="93.7">GND</text>
<text x="158.9" y="91">JP1</text>
<text x="165.8" y="93.4" transform="rotate(-90 165.8 93.4)">2</text>
<text x="171.8" y="94.8">P</text>
<text x="187.4" y="93.4" transform="rotate(-90 187.4 93.4)">2</text>
<text x="165" y="101.3">4</text>
<text x="165" y="98.8">6</text>
<text x="173.9" y="101.3">3</text>
<text x="173.9" y="98.8">5</text>
<text x="192.5" y="96.1">P</text>
<text x="195.7" y="98.7">VCC</text>
<text x="203.1" y="101.3">3</text>
<text x="127.5" y="107.6">VSyS</text>
<text x="165" y="103.9">2</text>
<text x="173.9" y="103.9">1</text>
<text x="203.1" y="106.4">1</text>
<text x="203.1" y="103.9">2</text>
<text x="208.4" y="103.7">J5</text>
<text x="208.6" y="106.3">DISP_PWR</text>
<text x="87.3" y="111.4">3V3</text>
<text x="138.6" y="111.4">VBUS</text>
<text x="165.2" y="108.8">DSEL</text>
<text x="171.5" y="108.8">J7</text>
<text x="195.7" y="110.2">GND</text>
<text x="49.2" y="116.7" transform="rotate(-90 49.2 116.7)">3V3</text>
<text x="56.8" y="116.7" transform="rotate(-90 56.8 116.7)">VSyS</text>
<text x="117.9" y="116.2" transform="rotate(-90 117.9 116.2)">36</text>
<text x="122.9" y="116.2" transform="rotate(-90 122.9 116.2)">39</text>
<text x="128" y="116.2" transform="rotate(-90 128 116.2)">40</text>
<text x="208.2" y="117.7">Q1</text>
<text x="215.3" y="117.7">S8550</text>
<text x="231.1" y="116.6">1</text>
<text x="231.1" y="119.1">2</text>
<text x="236.2" y="119">J1</text>
<text x="41.9" y="124.1">R13</text>
<text x="48" y="123.9" transform="rotate(-90 48 123.9)">1</text>
<text x="58.4" y="124.1">R14</text>
<text x="119" y="121.1" transform="rotate(-90 119 121.1)">3V3</text>
<text x="124.1" y="122.1" transform="rotate(-90 124.1 122.1)">VSYS</text>
<text x="129.1" y="122.4" transform="rotate(-90 129.1 122.4)">VBUS</text>
<text x="176.8" y="120.3">VSyS</text>
<text x="187.9" y="125.3">R3</text>
<text x="191.1" y="125.3">510</text>
<text x="200.6" y="125.3">D1</text>
<text x="208.8" y="121.4">1</text>
<text x="215.3" y="125.2" transform="rotate(-90 215.3 125.2)">2</text>
<text x="216.5" y="121.4">3</text>
<text x="220.4" y="122.8">P</text>
<text x="231.1" y="121.7">3</text>
<text x="231.1" y="124.2">4</text>
<text x="236.2" y="121.5">SND_POW</text>
<text x="29.2" y="130.5">P_CS</text>
<text x="41.9" y="126.6">10k</text>
<text x="43.7" y="129.3">2</text>
<text x="51.4" y="129.3">3</text>
<text x="58.4" y="126.6">10k</text>
<text x="67.5" y="130.5">E_CS</text>
<text x="81.1" y="131.8">Sa</text>
<text x="101.5" y="130.6">1</text>
<text x="104.6" y="131.7">GPIO0</text>
<text x="177.6" y="128">P22</text>
<text x="187.9" y="131.7">R2</text>
<text x="192.5" y="131.7">3k0</text>
<text x="202.6" y="130.4">3V6</text>
<text x="10.3" y="135.9">C</text>
<text x="44.5" y="136.8">2N7002</text>
<text x="46.9" y="134.2">Q2</text>
<text x="81.2" y="136.8">Sc</text>
<text x="88.7" y="134.3">Sb</text>
<text x="101.5" y="133.1">2</text>
<text x="101.5" y="135.6">4</text>
<text x="104.6" y="134.2">GPIO1</text>
<text x="104.6" y="136.8">GPIO2</text>
<text x="177.6" y="134.3">P21</text>
<text x="204.3" y="135.5">C1</text>
<text x="211.9" y="135.5">R1</text>
<text x="285.3" y="135.9">C</text>
<text x="49.2" y="143.4" transform="rotate(-90 49.2 143.4)">3V3</text>
<text x="56.8" y="143.4" transform="rotate(-90 56.8 143.4)">VSyS</text>
<text x="81.2" y="141.9">Se</text>
<text x="88.7" y="139.4">Sd</text>
<text x="101.5" y="138.2">5</text>
<text x="101.5" y="140.7">6</text>
<text x="101.5" y="143.3">7</text>
<text x="104.6" y="139.3">GPIO3</text>
<text x="104.6" y="141.8">GPIO4</text>
<text x="134.6" y="139.3">GPIO16</text>
<text x="134.6" y="141.8">GPIO17</text>
<text x="142.8" y="138.2">21</text>
<text x="142.8" y="140.7">22</text>
<text x="142.8" y="143.3">24</text>
<text x="160.2" y="141.9">P_CS</text>
<text x="177.4" y="141.9">GND</text>
<text x="209.6" y="140.6">470n</text>
<text x="219.7" y="140.6">130</text>
<text x="81.1" y="147">Sg</text>
<text x="88.7" y="149.5">Sp</text>
<text x="89.1" y="144.5">Sf</text>
<text x="100.9" y="148.3">10</text>
<text x="101.5" y="145.8">9</text>
<text x="104.6" y="149.5">GPIO7</text>
<text x="104.6" y="144.4">GPIO5</text>
<text x="104.6" y="146.9">GPIO6</text>
<text x="134.6" y="144.4">GPIO18</text>
<text x="134.6" y="146.9">GPIO19</text>
<text x="134.6" y="149.5">GPIO20</text>
<text x="142.8" y="145.8">25</text>
<text x="142.8" y="148.3">26</text>
<text x="151.3" y="149.5">P20</text>
<text x="151.3" y="144.5">P_CLK</text>
<text x="160.2" y="147">P_MOSI</text>
<text x="177.7" y="147">3V3</text>
<text x="189.2" y="145.6">R4</text>
<text x="231.1" y="145.8">1</text>
<text x="231.1" y="148.3">2</text>
<text x="41.9" y="153.3">10k</text>
<text x="41.9" y="150.7">R15</text>
<text x="43.7" y="156">2</text>
<text x="48" y="150.6" transform="rotate(-90 48 150.6)">1</text>
<text x="51.4" y="156">3</text>
<text x="58.4" y="153.3">10k</text>
<text x="58.4" y="150.7">R16</text>
<text x="81" y="152.1">D7</text>
<text x="88.6" y="154.6">D6</text>
<text x="100.9" y="150.9">11</text>
<text x="100.9" y="153.4">12</text>
<text x="100.9" y="156">14</text>
<text x="104.6" y="152">GPIO8</text>
<text x="104.6" y="154.5">GPIO9</text>
<text x="134.6" y="152">GPIO21</text>
<text x="134.6" y="154.5">GPIO22</text>
<text x="142.8" y="150.9">27</text>
<text x="142.8" y="153.4">29</text>
<text x="151.3" y="154.6">P22</text>
<text x="158.9" y="152.1">P21</text>
<text x="177.6" y="152.1">P20</text>
<text x="189.9" y="153.3">10k</text>
<text x="231.1" y="150.9">3</text>
<text x="231.1" y="153.4">4</text>
<text x="231.1" y="156">5</text>
<text x="236.2" y="150.7">J2</text>
<text x="236.2" y="153.3">DHT_BTN</text>
<text x="28.1" y="157.2">P_CLK</text>
<text x="46.9" y="160.9">Q3</text>
<text x="66.2" y="157.2">E_CLK</text>
<text x="81" y="157.2">D5</text>
<text x="88.6" y="159.7">D4</text>
<text x="100.9" y="158.5">15</text>
<text x="100.9" y="161">16</text>
<text x="104.6" y="157.1">GPIO10</text>
<text x="104.6" y="159.6">GPIO11</text>
<text x="132.3" y="159.6">ADC_VREF</text>
<text x="142.8" y="158.5">35</text>
<text x="177.6" y="157.2">P26</text>
<text x="44.5" y="163.4">2N7002</text>
<text x="81" y="167.3">D1</text>
<text x="81" y="162.2">D3</text>
<text x="88.6" y="164.8">D2</text>
<text x="100.9" y="163.6">17</text>
<text x="100.9" y="166.1">19</text>
<text x="104.6" y="162.2">GPIO12</text>
<text x="104.6" y="164.7">GPIO13</text>
<text x="104.6" y="167.2">GPIO14</text>
<text x="128.8" y="164.7">GPIO26_ADC0</text>
<text x="128.8" y="167.2">GPIO27_ADC1</text>
<text x="142.8" y="163.6">31</text>
<text x="142.8" y="166.1">32</text>
<text x="151.3" y="164.8">P26</text>
<text x="49.2" y="171.3" transform="rotate(-90 49.2 171.3)">3V3</text>
<text x="56.8" y="171.3" transform="rotate(-90 56.8 171.3)">VSyS</text>
<text x="88.6" y="169.9">D0</text>
<text x="100.9" y="168.7">20</text>
<text x="100.9" y="173.7">30</text>
<text x="104.6" y="169.8">GPIO15</text>
<text x="128.8" y="169.8">GPIO28_ADC2</text>
<text x="142.8" y="173.7">33</text>
<text x="142.8" y="168.7">34</text>
<text x="41.9" y="178.7">R17</text>
<text x="48" y="178.5" transform="rotate(-90 48 178.5)">1</text>
<text x="58.4" y="178.7">R18</text>
<text x="100.9" y="176.3">37</text>
<text x="104.6" y="174.9">RUN</text>
<text x="104.6" y="177.4">3V3_EN</text>
<text x="136.6" y="174.9">AGND</text>
<text x="161.3" y="178.7">H1</text>
<text x="168.9" y="178.7">H4</text>
<text x="10.3" y="185.9">D</text>
<text x="27.1" y="185.1">P_MOSI</text>
<text x="41.9" y="181.2">10k</text>
<text x="43.7" y="183.9">2</text>
<text x="51.4" y="183.9">3</text>
<text x="58.4" y="181.2">10k</text>
<text x="67.5" y="185.1">E_MOSI</text>
<text x="161.3" y="183.7">H2</text>
<text x="168.9" y="183.7">H5</text>
<text x="285.3" y="185.9">D</text>
<text x="44.5" y="191.4">2N7002</text>
<text x="46.9" y="188.8">Q4</text>
<text x="122.9" y="191.2" transform="rotate(-90 122.9 191.2)">13</text>
<text x="124.1" y="187.5" transform="rotate(-90 124.1 187.5)">GND</text>
<text x="125.4" y="191.4">U1</text>
<text x="161.3" y="188.8">H3</text>
<text x="168.9" y="188.8">H6</text>
<text x="89.4" y="192.7">GND</text>
<text x="125.4" y="193.9">RaspberryPi_Pico_W</text>
<text x="35" y="199.9">1</text>
<text x="85" y="199.9">2</text>
<text x="135" y="199.9">3</text>
<text x="185" y="199.9">4</text>
<text x="235" y="199.9">5</text>
<text x="285" y="199.9">6</text>
</g>
<g font-size="1.4">
<text x="56.1" y="29">40</text>
<text x="60.7" y="29.9">VCC</text>
<text x="109.9" y="29.9">XTAL2</text>
<text x="117" y="29">18</text>
<text x="56.1" y="34">19</text>
<text x="60.7" y="35">XTAL1</text>
<text x="105.8" y="32.5">ALE/~PROG</text>
<text x="117" y="31.5">30</text>
<text x="56.1" y="39.1">29</text>
<text x="56.1" y="41.7">31</text>
<text x="56.5" y="36.6">9</text>
<text x="60.7" y="40.1">~PSEN</text>
<text x="60.7" y="37.6">RST</text>
<text x="105.7" y="37.6">(RXD)_P3.0</text>
<text x="106" y="40.1">(TXD)_P3.1</text>
<text x="117" y="36.6">10</text>
<text x="117" y="39.1">11</text>
<text x="117" y="41.7">12</text>
<text x="56.1" y="46.7">39</text>
<text x="60.7" y="42.6">~EA/VPP</text>
<text x="60.7" y="47.7">P0.0_(AD0)</text>
<text x="105.4" y="42.6">(INT0)_P3.2</text>
<text x="105.4" y="45.2">(INT1)_P3.3</text>
<text x="107" y="47.7">(T0)_P3.4</text>
<text x="117" y="44.2">13</text>
<text x="117" y="46.7">14</text>
<text x="56.1" y="51.8">37</text>
<text x="56.1" y="49.3">38</text>
<text x="60.7" y="52.8">P0.2_(AD2)</text>
<text x="60.7" y="50.3">P0.1_(AD1)</text>
<text x="106.6" y="52.8">(WR)_P3.6</text>
<text x="107" y="50.3">(T1)_P3.5</text>
<text x="117" y="49.3">15</text>
<text x="117" y="51.8">16</text>
<text x="56.1" y="59.4">34</text>
<text x="56.1" y="56.9">35</text>
<text x="56.1" y="54.4">36</text>
<text x="60.7" y="57.9">P0.4_(AD4)</text>
<text x="60.7" y="55.3">P0.3_(AD3)</text>
<text x="106.7" y="55.3">(RD)_P3.7</text>
<text x="117" y="54.4">17</text>
<text x="117" y="59.4">21</text>
<text x="56.1" y="64.5">32</text>
<text x="56.1" y="62">33</text>
<text x="60.7" y="65.5">P0.7_(AD7)</text>
<text x="60.7" y="63">P0.6_(AD6)</text>
<text x="60.7" y="60.4">P0.5_(AD5)</text>
<text x="105.9" y="65.5">P2.2_(A10)</text>
<text x="106.9" y="60.4">P2.0_(A8)</text>
<text x="106.9" y="63">P2.1_(A9)</text>
<text x="117" y="62">22</text>
<text x="117" y="64.5">23</text>
<text x="56.5" y="69.6">1</text>
<text x="60.7" y="70.6">(T2)_P1.0</text>
<text x="105.9" y="68">P2.3_(A11)</text>
<text x="105.9" y="70.6">P2.4_(A12)</text>
<text x="117" y="67.1">24</text>
<text x="117" y="69.6">25</text>
<text x="56.5" y="72.1">2</text>
<text x="56.5" y="74.7">3</text>
<text x="56.5" y="77.2">4</text>
<text x="60.7" y="73.1">(T2_EX)_P1.1</text>
<text x="60.7" y="75.7">P1.2</text>
<text x="105.9" y="73.1">P2.5_(A13)</text>
<text x="105.9" y="75.7">P2.6_(A14)</text>
<text x="117" y="72.1">26</text>
<text x="117" y="74.7">27</text>
<text x="117" y="77.2">28</text>
<text x="56.5" y="79.8">5</text>
<text x="56.5" y="82.3">6</text>
<text x="60.7" y="78.2">P1.3</text>
<text x="60.7" y="80.7">P1.4</text>
<text x="60.7" y="83.3">(MOSI)_P1.5</text>
<text x="105.9" y="78.2">P2.7_(A15)</text>
<text x="56.5" y="84.8">7</text>
<text x="56.5" y="87.4">8</text>
<text x="60.7" y="85.8">(MISO)_P1.6</text>
<text x="60.7" y="88.4">(SCK)_P1.7</text>
<text x="56.1" y="92.5">20</text>
<text x="60.7" y="93.4">GND</text>
</g>
</svg>
